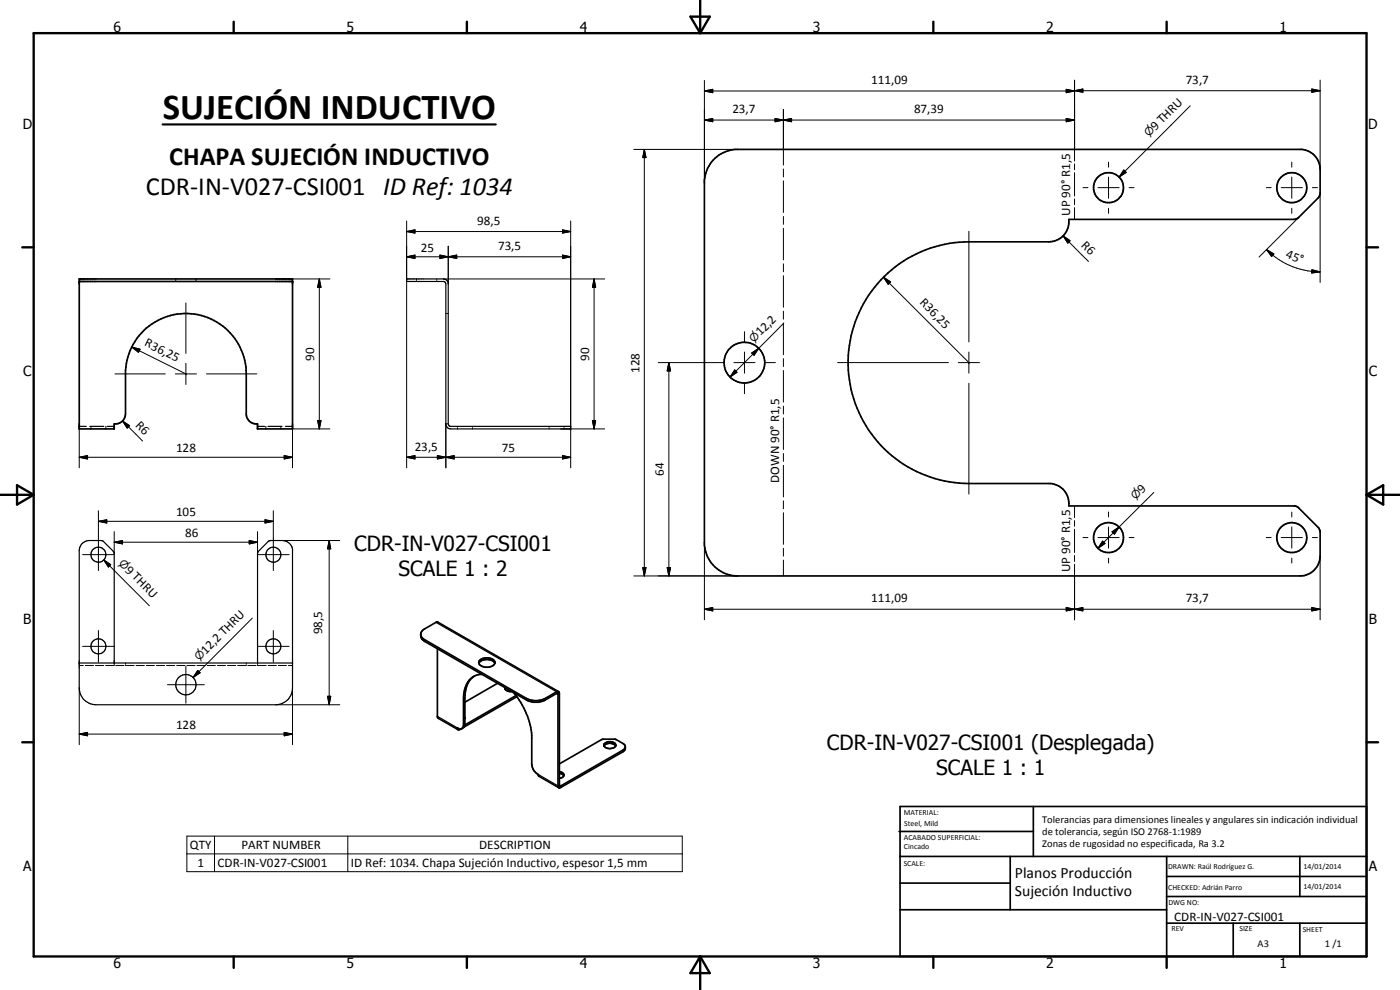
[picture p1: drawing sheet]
<svg xmlns="http://www.w3.org/2000/svg" width="420mm" height="297mm" viewBox="0 0 420 297" stroke-linecap="round" stroke-linejoin="round" font-family="sans-serif">
<g fill="none" stroke="#000" stroke-width=".51">
<path d="M214.1 48a10.2 10.2 0 0 1 6.5-3.2h170.2a6.1 6.1 0 0 1 5.4 6v7.2l-.4 1.2-6.3 6.2-.8 .4h-67.9a6.1 6.1 0 0 1-6 6.8h-24a36.3 36.3 0 0 0-36.3 36.2 36.3 36.3 0 0 0 36.3 36.3h24.6a6.1 6.1 0 0 1 5.4 6.7h67.9l.8 .4 6.3 6.3 .4 1.1v7.2a6 6 0 0 1-6 6h-168.8a10 10 0 0 1-10-9.2v-109.5a10.2 10.2 0 0 1 2.7-6.1zM23.8 83.7h64v45h-10.5v-1.5a3 3 0 0 1-3.4-3v-12a18.1 18.1 0 0 0-17.6-18.1 18.1 18.1 0 0 0-18.6 17.1v13a3 3 0 0 1-3.4 3v1.5h-10.5zM23.8 84.5h64M126.3 190.5l.5 1 .7 .4 30.5 17.6a6.2 6.2 0 0 0 5.6 0l3.4-1.9 .6-.1M131.3 194.6v20.5l.2 .4 5.9 3.4M143.7 199.1a3 3 0 0 1 4.8 0M143.9 198.2a3.2 3.2 0 0 1 4.6 .3 1.89 1.89 0 0 1-2 1.7 2.12 2.12 0 0 1-2.8-1.7zM139.5 215.2l.1 .2M139.6 215.5l-.1 .1M142.3 202.9a7.5 7.5 0 0 0-2.8 6.5v8.2l-.3 .6-.6 .4M144.6 202.3a5.4 5.4 0 0 0-5.2 4.5l-.3 2.9v8.1a1.06 1.06 0 0 1-.8 .9 1.06 1.06 0 0 1-1.1-.3l.3 .5 .8-.2M149.3 205l-9.8 5.7"/>
<path d="M151.5 206.7l.9 .7 1.2 .1M151.5 206.3v.4M151.8 206.4l-.2 .3M154.1 207.8a23 23 0 0 1 5.5 12.9v8.6a4.4 4.4 0 0 0 1.9 3.2l.2 .4 6 3.4M154.8 208.7l-15.3 8.8M155.1 209l-15.8 9.1M167.6 207.5l.3 .6 .1 27.7h.3l18.7-10.8 .7-.7M167.6 207.5l-36.3-20.9-3.8 2.1a2.06 2.06 0 0 0-1.3 1.9 2.06 2.06 0 0 0 1.3 1.8l30.5 17.6a5.9 5.9 0 0 0 4.5 .5l.8-.3 3.7-2.1 .5 .1v27.8l.2 .3M167.9 229.2l13-7.4h3.7l2.6 1.5 .5 .6v.9l-.7 .8-18.7 10.7h-.6M167.9 231.5a1.17 1.17 0 0 1 1.3 1.3M167.9 232l.8 .3 .5 .5M169.2 232.8l-.5 .5-.8 .3"/>
<path d="M181.3 223.8a2.31 2.31 0 0 1 3.5 0M181.4 223.1a2.34 2.34 0 0 1 3.4 .3 1.41 1.41 0 0 1-1.8 1.2 1.23 1.23 0 0 1-1.6-1.5zM269.8 249.5h40.3M270.1 242h140v45h-140zM270.1 257h140M303.2 257v16M310.1 242v15M350.1 257v30M390.1 257v12M270.1 265h33.1M270.1 273h80M350.1 277h60"/>
<path d="M350.1 269h60M350.1 263h60M370.1 277v10M390.1 277v10"/>
<circle cx="332.7" cy="56.3" r="4.5"/>
<circle cx="387.7" cy="56.3" r="4.5"/>
<circle cx="223.4" cy="108.8" r="6.1"/>
<circle cx="332.7" cy="161.3" r="4.5"/>
<circle cx="387.7" cy="161.3" r="4.5"/>
</g>
<g fill="none" stroke="#000" stroke-width=".35">
<path d="M52.7 83.7v.2M52.7 84.2v.3M58.8 83.7v.2M58.8 84.2v.3M122 83.7h11l1.1 .4 .4 .8v42.3l.4 .6 36.4 .1v.8h-36l-1.1-.4-.4-.8v-42.5l-.5-.5h-11.3zM23.8 127.9h2.1M27 127.9h4.1M27.3 127.9v.3M27.3 128.4v.3M31.8 127.9v.3M31.8 128.4v.3M32.2 127.9h2.1"/>
<path d="M77.3 127.9h2.1M79.8 127.9v.3M79.8 128.4v.3M80.4 127.9h4.3M84.3 127.9v.3M84.3 128.4v.3M85.7 127.9h2.1M23.8 198.9h64M34.3 198.9v-33l-3.5-3.6-4-.1a3 3 0 0 0-3 3v41.2a5 5 0 0 0 5 5.1h54a5 5 0 0 0 5-5.1v-41.6a3.1 3.1 0 0 0-3-2.6l-4 .1-3.5 3.6v33M127.5 191.9v.5M130.8 186.7l36.2 20.9v.5l.5 .2 .4-.2M131.3 214.9l5.9 3.5"/>
<path d="M139.5 217.3l-.4 .2M139.5 209.4l-.4 .3M158 209.5v.5M163.6 209.5v.5M161.5 232.4l6 3.4 .4-.3 .4 .3v.5M187 225v.6"/>
<circle cx="29.5" cy="166.4" r="2.25"/>
<circle cx="82" cy="166.4" r="2.24"/>
<circle cx="29.5" cy="193.9" r="2.25"/>
<circle cx="82" cy="193.9" r="2.25"/>
<circle cx="55.8" cy="205.4" r="3"/>
</g>
<g fill="#000">
<circle cx="23.8" cy="84.5" r=".25"/>
<circle cx="87.8" cy="84.5" r=".25"/>
<circle cx="171.3" cy="128.7" r=".18"/>
<circle cx="171.3" cy="127.9" r=".18"/>
<circle cx="23.8" cy="198.9" r=".18"/>
<circle cx="34.3" cy="198.9" r=".18"/>
<circle cx="77.3" cy="198.9" r=".18"/>
<circle cx="87.8" cy="198.9" r=".18"/>
</g>
<g fill="none" stroke="#000" stroke-width=".3">
<path d="M211.4 27.3l2.5-.5v1zM211.4 36l2.5-.4v.9zM211.4 27.3h111.1M211.4 24.1v30.7M211.4 36h111.1M232.6 35.6l2.5 .4-2.5 .5zM235.1 36l2.5-.4v.9zM235.1 32.9v16.6M320 26.8l2.5 .5-2.5 .5zM320 35.6l2.5 .4-2.5 .5zM322.5 27.2l2.5-.5v1zM322.5 24v24.3"/>
<path d="M322.5 27.2h73.7M357.2 31.7l-21.3 21.4M393.7 26.7l2.5 .5-2.5 .5zM396.2 24v26.8M190.2 44.8h31.2M193.4 44.8l.5 2.5h-1zM193.4 44.8v128M235.1 50.7v2.4M235.1 54.3v9.5M322.5 49.2v1.7M322.5 51.8v7M322.5 59.7v1.7"/>
<path d="M325 56.3h1.5M329.5 56.3h6.4M332.7 48.6v1.6M332.7 53.1v6.4M337.3 51l.7 .7-2.1 1.4zM338.9 56.3h1.4M380 56.3h1.5M384.5 56.3h6.4M387.7 48.6v1.6M387.7 53.1v6.4M393.9 56.3h1.5M396.2 58v26.8"/>
<path d="M122 77l2.5-.5v1.1zM122 69.5l2.5-.5v.9zM122 77h49.3M122 66.3v74.1M122 69.5h49.3M132 76.5l2.5 .5-2.5 .6zM134.5 77l2.6-.5v1.1zM134.5 73.9v11.3M168.8 69l2.5 .5-2.5 .4zM168.8 76.5l2.5 .5-2.5 .6zM171.3 66.3v74.1M235.1 64.9v2.4"/>
<path d="M235.1 68.5v9.5M235.1 79.2v2.3M290.8 69.4v33.2M319.1 70.8l2 1.4-.6 .7zM319.1 70.8l7.6 7.6M322.5 62.3v3.5M332.7 62.5v1.5M380.1 74.9l2.2 1.3-.7 .8zM380.1 74.9a22.8 22.8 0 0 0 16.1 6.7M387.7 62.5v1.5M389.8 65.2l-11.9 11.9M55.8 90.9v15.1"/>
<path d="M82.8 83.7h16.2M95.8 83.7l.5 2.5h-1zM95.8 83.7v45M125 83.7v.2M125 84.2v.3M131.1 83.7v.2M131.1 84.2v.3M133 83.7h48.5M133.8 94.1h.3M134.3 94.1h.2M178.3 83.7l.5 2.5h-1zM178.3 83.7v45"/>
<path d="M223.4 99.5v3.1M235.1 82.7v9.5M235.1 93.4v2.4M235.1 96.9v9.5M235.2 96.9l-16.1 16.2M265.2 83.2l2.1 1.4-.7 .7zM265.2 83.2l25.6 25.6M393.7 80.9l2.5 .7-2.6 .3zM34.5 112.2h15.1M39.6 104.1l2.4 .7-.4 .9zM39.6 104.1l16.2 8.1M52.6 112.2h6.4"/>
<path d="M55.8 112.2h.1M55.8 109v6.4M62 112.2h15.1M197.6 108.8h19.6M200.7 108.8l.5 2.5h-1zM200.7 108.8v64M220.2 108.8h6.4M220.5 111l.7 .7-2.1 1.4zM223.4 105.6v6.4M223.4 115v3.1M225.6 105.9l2.1-1.4-1.4 2.1zM229.6 108.8h3.1"/>
<path d="M235.1 107.6v2.4M235.1 111.2v9.4M251.4 108.8h33.2M287.6 108.8h6.4M290.8 108.8h.1M290.8 105.6v6.4M290.8 115v33.3M23.8 137.2l2.5-.5v1zM23.8 137.2h64M23.8 127.2v13.2M36.8 126.3l2.1 1.4-.7 .7zM36.8 126.3l6 6"/>
<path d="M85.3 136.7l2.5 .5-2.5 .5zM87.8 128.7h11.2M87.8 127.2v13.2M95.3 126.2h1l-.5 2.5zM122 137.2l2.5-.5v1zM122 137.2h49.3M131.3 136.7l2.5 .5-2.5 .5zM133.8 137.2l2.5-.5v1zM134.1 127.2h-.3v13.2M134.3 127.2h.2M137.3 127.9v.3M137.3 128.4v.3"/>
<path d="M141.8 127.9v.3M141.8 128.4v.3M164.8 127.9v.3M164.8 128.4v.3M168.3 128.7h13.2M168.8 136.7l2.5 .5-2.5 .5zM169.3 127.9v.3M169.3 128.4v.3M177.8 126.2h1l-.5 2.5zM235.1 121.8v2.4M235.1 125.4v9.5M235.1 136.1v2.3"/>
<path d="M235.1 139.6v9.5M29.5 156.4l2.5-.4v.9zM29.5 153.2v18M29.5 156.4h52.5M34.3 159.5v6.6M77.3 159.5v6.6M79.5 156l2.5 .4-2.5 .5zM82 153.2v18M235.1 150.3v2.4M235.1 153.8v9.5M322.5 151.8v3.5M322.5 156.2v1.7"/>
<path d="M322.5 158.8v7M332.7 153.6v1.5M332.7 158.1v6.4M333.7 159.6l2.2-1.5-1.4 2.2zM335.9 158.1l-6.4 6.4M346.3 147.7l-10.4 10.4M387.7 153.6v1.5M387.7 158.1v6.4M24.8 166.4h9.5M31.1 168l2.1 1.4-.7 .7zM31.1 168l13.7 13.7M34.3 162.7l2.5-.5v1z"/>
<path d="M34.3 162.7h43M74.8 162.2l2.5 .5-2.5 .5zM77.3 166.4h9.5M84.8 162.2h17.2M98.8 162.2l.5 2.5h-1zM98.8 162.2v49.3M190.2 172.8h31.2M192.9 170.3h1l-.5 2.5zM200.2 170.3h1l-.5 2.5zM211.4 162.8v23.2M235.1 164.5v2.4M235.1 168.1v4.7"/>
<path d="M322.5 166.7v1.7M322.5 169.3v16.7M325 161.3h1.5M329.5 161.3h6.4M330.9 162.3l.7 .8-2.1 1.4zM332.7 167.5v1.5M338.9 161.3h1.4M380 161.3h1.5M384.5 161.3h6.4M387.7 167.5v1.5M393.9 161.3h1.5M396.2 166.8v19.2"/>
<path d="M23.8 199.7h1.2M24.8 193.9h9.5M25.6 199.7h2.5M28.6 199.7h2.5M29.5 189.2v9.5M31.7 199.7h2.5M34.3 198.9v.3M34.3 199.4v.3M34.7 199.7h2.5M37.7 198.9v.3M37.7 199.4v.3M37.8 199.7h2.4"/>
<path d="M40.8 199.7h2.5M43.9 199.7h2.4M46.9 199.7h2.5M50 199.7h2.4M53 199.7h2.5M55.8 199.9v11.1M56.1 199.7h2.4M59.1 199.7h2.5M62.2 199.7h2.4M65.2 199.7h2.5M68.3 199.7h2.4M71.3 199.7h2.5"/>
<path d="M73.9 198.9v.3M73.9 199.4v.3M74.4 199.7h2.4M75.7 185.5l-17.8 17.8M77.3 198.9v.3M77.3 199.4v.3M77.3 193.9h9.5M77.4 199.7h2.5M80.5 199.7h2.4M82 189.2v9.5M83.5 199.7h2.5M86.6 199.7h1.2"/>
<path d="M211.4 182.8l2.5-.5v1zM211.4 182.8h184.8M320 182.3l2.5 .5-2.5 .5zM320 182.3v1l5-1v1zM322.5 182.8l2.5-.5v1zM393.7 182.3l2.5 .5-2.5 .5zM23.8 206.4v17M50.2 205.4h11.1M59.3 201.2l.8 .6-2.2 1.5zM82.8 211.5h19.2M85.3 219.8l2.5 .5-2.5 .5zM87.8 206.4v17"/>
<path d="M98.3 208.9h1l-.5 2.6zM23.8 220.3l2.5-.5v1zM23.8 220.3h64M56.1 250.9h148.7v10.6h-148.7zM56.1 256.2h148.7M64.4 250.9v10.6M104.4 250.9v10.6"/>
</g>
<g fill="none" stroke="#000" stroke-width=".71">
<path d="M10.1 9.9h400v277.1h-400zM70.1 6.5v3.4M140.1 6.5v3.4M207.2 5h5.8l-2.9 4.9zM210.1 0v9.9M280.1 6.5v3.4M350.1 6.5v3.4M6.7 74.2h3.4M410.1 74.2h3.5M.1 148.5h10M5.1 145.6l5 2.9-5 2.9zM410.1 148.5h10"/>
<path d="M410.1 148.5l5-2.9v5.8zM6.7 222.7h3.4M410.1 222.7h3.5M70.1 287v3.4M140.1 287v3.4M210.1 287v10M210.1 287l2.9 5h-5.8zM280.1 287v3.4M350.1 287v3.4"/>
</g>
<path d="M48.8 37.3h100" fill="none" stroke="#000" stroke-width=".63"/>
<g fill="#000">
<path d="M211.4 27.3l2.5-.5v1zM211.4 36l2.5-.4v.9zM232.6 35.6l2.5 .4-2.5 .5zM235.1 36l2.5-.4v.9zM320 26.8l2.5 .5-2.5 .5zM320 35.6l2.5 .4-2.5 .5zM322.5 27.2l2.5-.5v1zM393.7 26.7l2.5 .5-2.5 .5zM193.4 44.8l.5 2.5h-1zM337.3 51l.7 .7-2.1 1.4zM122 77l2.5-.5v1.1zM122 69.5l2.5-.5v.9z"/>
<path d="M132 76.5l2.5 .5-2.5 .6zM134.5 77l2.6-.5v1.1zM168.8 69l2.5 .5-2.5 .4zM168.8 76.5l2.5 .5-2.5 .6zM319.1 70.8l2 1.4-.6 .7zM380.1 74.9l2.2 1.3-.7 .8zM95.8 83.7l.5 2.5h-1zM178.3 83.7l.5 2.5h-1zM265.2 83.2l2.1 1.4-.7 .7zM393.7 80.9l2.5 .7-2.6 .3zM39.6 104.1l2.4 .7-.4 .9zM200.7 108.8l.5 2.5h-1z"/>
<path d="M220.5 111l.7 .7-2.1 1.4zM225.6 105.9l2.1-1.4-1.4 2.1zM23.8 137.2l2.5-.5v1zM36.8 126.3l2.1 1.4-.7 .7zM85.3 136.7l2.5 .5-2.5 .5zM95.3 126.2h1l-.5 2.5zM122 137.2l2.5-.5v1zM131.3 136.7l2.5 .5-2.5 .5zM133.8 137.2l2.5-.5v1zM168.8 136.7l2.5 .5-2.5 .5zM177.8 126.2h1l-.5 2.5zM29.5 156.4l2.5-.4v.9z"/>
<path d="M79.5 156l2.5 .4-2.5 .5zM31.1 168l2.1 1.4-.7 .7zM34.3 162.7l2.5-.5v1zM74.8 162.2l2.5 .5-2.5 .5zM98.8 162.2l.5 2.5h-1zM192.9 170.3h1l-.5 2.5zM200.2 170.3h1l-.5 2.5zM330.9 162.3l.7 .8-2.1 1.4zM333.7 159.6l2.2-1.5-1.4 2.2zM211.4 182.8l2.5-.5v1zM320 182.3l2.5 .5-2.5 .5zM322.5 182.8l2.5-.5v1z"/>
<path d="M393.7 182.3l2.5 .5-2.5 .5zM23.8 220.3l2.5-.5v1zM59.3 201.2l.8 .6-2.2 1.5zM98.3 208.9h1l-.5 2.6zM85.3 219.8l2.5 .5-2.5 .5z"/>
</g>
<text font-size="11" x="48.8" y="35.8">SUJECIÓN INDUCTIVO</text>
<g font-size="7.9">
<text x="50.8" y="49.5">CHAPA SUJECIÓN INDUCTIVO</text>
<text x="43.8" y="58.5">CDR-IN-V027-CSI001 ID Ref: 1034</text>
</g>
<g font-size="6.3">
<text x="106.3" y="165.4">CDR-IN-V027-CSI001</text>
<text x="119.6" y="172.9">SCALE 1 : 2</text>
<text x="248.2" y="225">CDR-IN-V027-CSI001 (Desplegada)</text>
<text x="281" y="232.6">SCALE 1 : 1</text>
</g>
<g font-size="4.7">
<text x="304.6" y="263.5">Planos Producción</text>
<text x="304.6" y="268.9">Sujeción Inductivo</text>
</g>
<g font-size="4.2">
<text x="34" y="9.6">6</text>
<text x="104" y="9.6">5</text>
<text x="174" y="9.6">4</text>
<text x="244" y="9.6">3</text>
<text x="314" y="9.6">2</text>
<text x="384" y="9.6">1</text>
<text x="6.8" y="38.7">D</text>
<text x="410.6" y="38.7">D</text>
<text x="7" y="112.9">C</text>
<text x="410.8" y="112.9">C</text>
<text x="7" y="187.1">B</text>
<text x="410.8" y="187.1">B</text>
<text x="7" y="261.4">A</text>
<text x="410.8" y="261.4">A</text>
<text x="34" y="290.4">6</text>
<text x="104" y="290.4">5</text>
<text x="174" y="290.4">4</text>
<text x="244" y="290.4">3</text>
<text x="314" y="290.4">2</text>
<text x="384" y="290.4">1</text>
</g>
<g font-size="3.9">
<text x="261.5" y="25.2">111,09</text>
<text x="355.8" y="25.1">73,7</text>
<text x="219.8" y="34">23,7</text>
<text x="274.3" y="34">87,39</text>
<text x="346.7" y="39.2" transform="rotate(-45 346.7 39.2)">9 THRU</text>
<text x="321.2" y="64.7" transform="rotate(-90 321.2 64.7)">UP 90° R1,5</text>
<text x="143.2" y="67.4">98,5</text>
<text x="126.3" y="75.5">25</text>
<text x="149.5" y="75">73,5</text>
<text x="324.3" y="73.9" transform="rotate(45 324.3 73.9)">R6</text>
<text x="385.7" y="77.2" transform="rotate(22 385.7 77.2)">45°</text>
<text x="275.8" y="90.9" transform="rotate(45 275.8 90.9)">R36,25</text>
<text x="228.2" y="100.9" transform="rotate(-45 228.2 100.9)">12,2</text>
<text x="43.2" y="103.6" transform="rotate(26 43.2 103.6)">R36,25</text>
<text x="94.3" y="108.2" transform="rotate(-90 94.3 108.2)">90</text>
<text x="176.8" y="108.2" transform="rotate(-90 176.8 108.2)">90</text>
<text x="191.9" y="111.8" transform="rotate(-90 191.9 111.8)">128</text>
<text x="40.5" y="127.8" transform="rotate(45 40.5 127.8)">R6</text>
<text x="52.8" y="135.7">128</text>
<text x="124.4" y="135.2">23,5</text>
<text x="150.6" y="135.7">75</text>
<text x="199.2" y="142.8" transform="rotate(-90 199.2 142.8)">64</text>
<text x="233.8" y="144.9" transform="rotate(-90 233.8 144.9)">DOWN 90° R1,5</text>
<text x="342.8" y="148.2" transform="rotate(-45 342.8 148.2)">9</text>
<text x="52.8" y="154.9">105</text>
<text x="55.6" y="161.1">86</text>
<text x="37.4" y="171.2" transform="rotate(45 37.4 171.2)">9 THRU</text>
<text x="321.2" y="171.7" transform="rotate(-90 321.2 171.7)">UP 90° R1,5</text>
<text x="261.5" y="180.7">111,09</text>
<text x="355.8" y="180.7">73,7</text>
<text x="96.7" y="190.3" transform="rotate(-90 96.7 190.3)">98,5</text>
<text x="61.8" y="196.5" transform="rotate(-45 61.8 196.5)">12,2 THRU</text>
<text x="52.8" y="218.7">128</text>
<text x="57" y="254.8">QTY</text>
<text x="72.5" y="254.8">PART NUMBER</text>
<text x="143.8" y="254.8">DESCRIPTION</text>
<text x="59.3" y="260.1">1</text>
<text x="65.3" y="260.1">CDR-IN-V027-CSI001</text>
<text x="105.3" y="260.2">ID Ref: 1034. Chapa Sujeción Inductivo, espesor 1,5 mm</text>
<text x="352.4" y="276.3">CDR-IN-V027-CSI001</text>
</g>
<g font-size="3.3">
<text x="344.8" y="41.2" transform="rotate(-45 344.8 41.2)">n</text>
<text x="226.3" y="102.9" transform="rotate(-45 226.3 102.9)">n</text>
<text x="340.8" y="150.2" transform="rotate(-45 340.8 150.2)">n</text>
<text x="35.4" y="169.3" transform="rotate(45 35.4 169.3)">n</text>
<text x="59.8" y="198.5" transform="rotate(-45 59.8 198.5)">n</text>
</g>
<g font-size="3.1">
<text x="312.7" y="246.8">Tolerancias para dimensiones lineales y angulares sin indicación individual</text>
<text x="312.7" y="250.4">de tolerancia, según ISO 2768-1:1989</text>
<text x="312.7" y="254">Zonas de rugosidad no especificada, Ra 3.2</text>
<text x="377.4" y="284.1">A3</text>
<text x="397.6" y="284.2">1 /1</text>
</g>
<g font-size="2.4">
<text x="271.2" y="244.4">MATERIAL:</text>
<text x="271.3" y="252">ACABADO SUPERFICIAL:</text>
<text x="271.4" y="247.9">Steel, Mild</text>
<text x="271.3" y="254.6">Cincado</text>
<text x="271.2" y="259.7">SCALE:</text>
<text x="350.6" y="260.8">DRAWN: Raúl Rodríguez G.</text>
<text x="391.2" y="260.6">14/01/2014</text>
<text x="350.6" y="267.1">CHECKED: Adrián Parro</text>
<text x="391.2" y="266.7">14/01/2014</text>
<text x="350.6" y="271.4">DWG NO:</text>
<text x="351.6" y="279.3">REV</text>
<text x="372" y="279.4">SIZE</text>
<text x="391" y="279.6">SHEET</text>
</g>
</svg>
